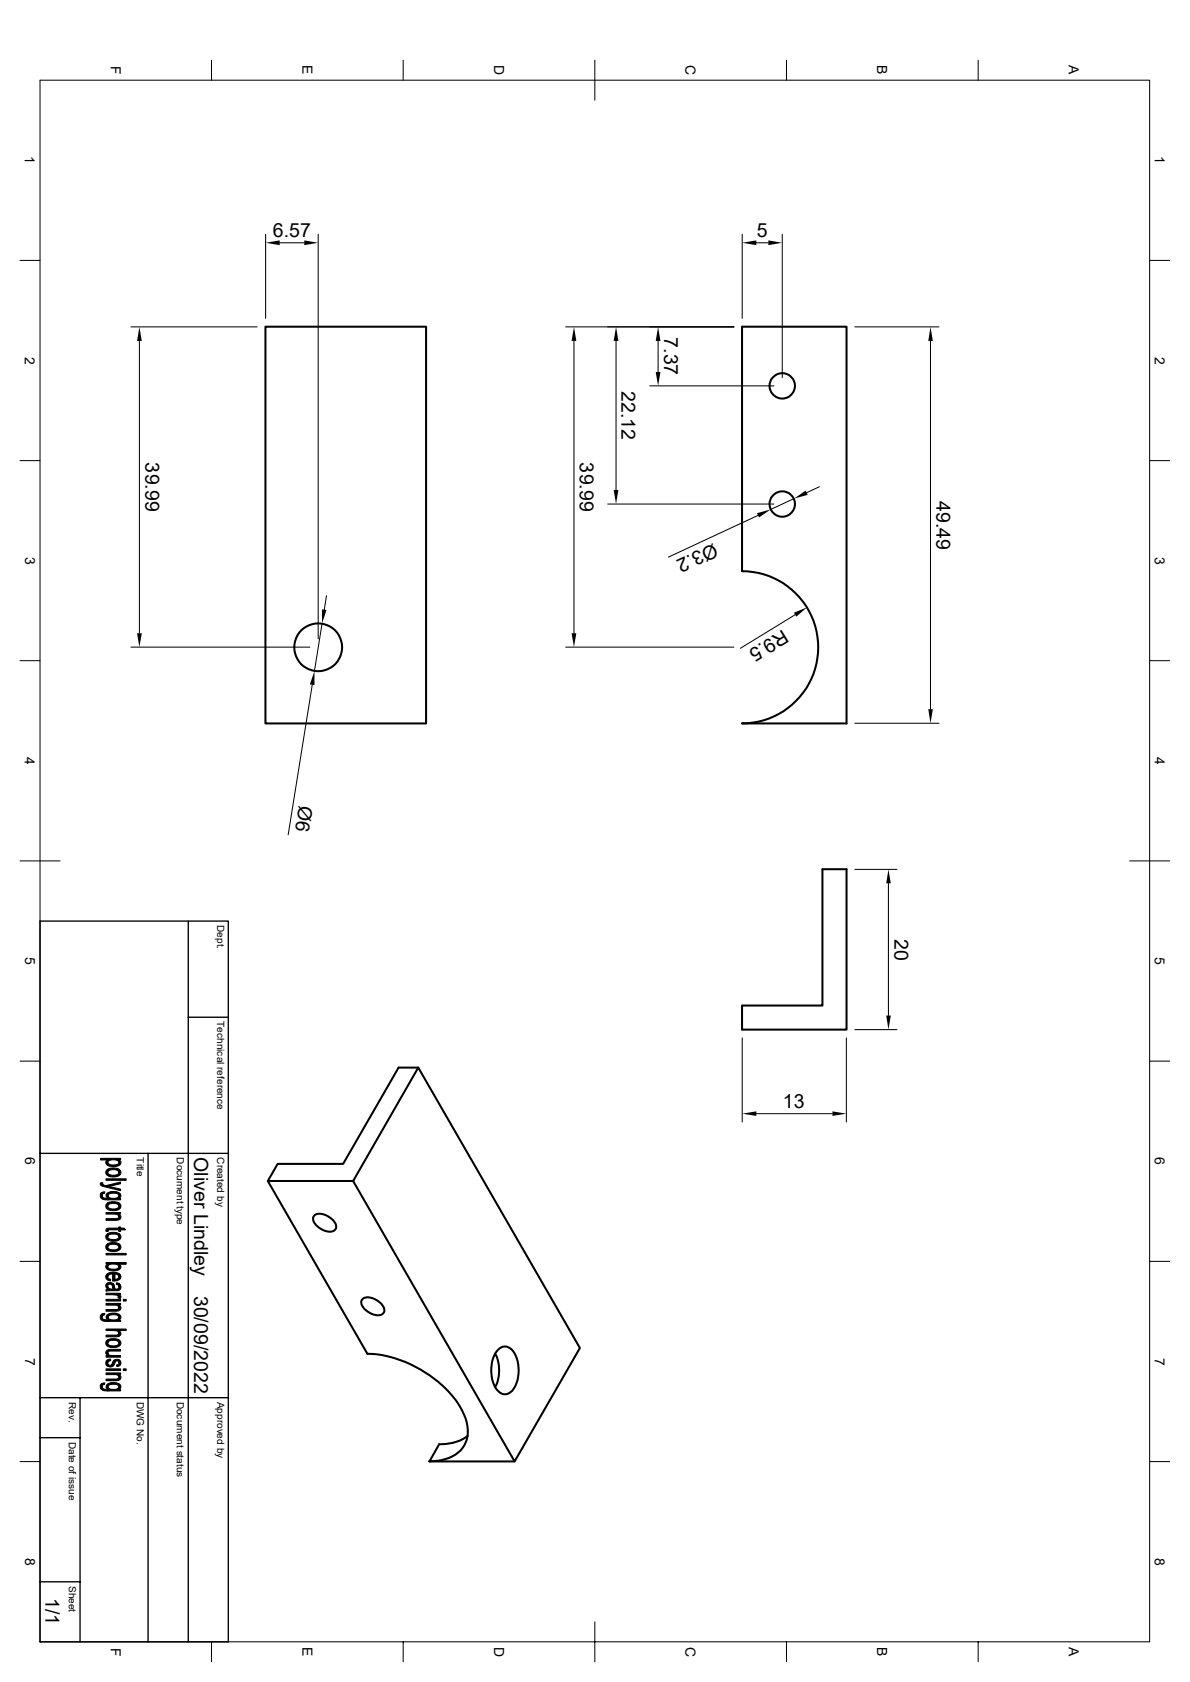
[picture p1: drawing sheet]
<svg xmlns="http://www.w3.org/2000/svg" width="297mm" height="420mm" viewBox="0 0 297 420" stroke-linecap="round" stroke-linejoin="round" font-family="sans-serif">
<g fill="none" stroke="#000" stroke-width=".51">
<path d="M66.3 81.6h40v99h-40zM185.2 81.6h26.1v99h-26.1a19 19 0 0 0 19-19 19 19 0 0 0-19-19zM205.3 217h6v40.1h-26.1v-6h20.1zM104.4 266.6h-4.9l-13.9 24h-16.3l-2.5 4.3 24.9 43.1a29.6 29.6 0 0 1 23.2 13.5 9.6 9.6 0 0 1 1 9.4 9.5 9.5 0 0 1-8.8 4M66.8 294.9h21.3l16.3-28.3 40.3 70-16.3 28.3-40.3-70M78.5 303.5a3.6 3.6 0 0 1 4.3 .9 1.91 1.91 0 0 1 .8 2.7 3.6 3.6 0 0 1-4.4-.9 1.91 1.91 0 0 1-.7-2.7zM90.5 324.4a3.6 3.6 0 0 1 4.3 .8 1.91 1.91 0 0 1 .8 2.8 3.6 3.6 0 0 1-4.3-.9 1.91 1.91 0 0 1-.8-2.7zM123.6 338a9.2 9.2 0 0 1 0 8.4M124.3 337a2.42 2.42 0 0 1 4.1 .9 9 9 0 0 1-.6 9.4 2.33 2.33 0 0 1-3.8-.4 8.7 8.7 0 0 1 .3-9.9zM116.7 358.6a11.7 11.7 0 0 1-7.1 2l-2.4 4.3h21.2"/>
<circle cx="195.2" cy="96.3" r="3.2"/>
<circle cx="195.2" cy="125.8" r="3.2"/>
<circle cx="79.4" cy="161.6" r="6"/>
</g>
<g fill="none" stroke="#000" stroke-width=".25">
<path d="M52.8 15v5M100.6 15v5M148.5 15v10M196.3 15v5M244.1 15v5M10 20h276.9v390h-276.9zM66.3 58.5v21M79.4 58.5v101M185.3 58.5v21M195.2 58.5v35.8M5 65h5M69.8 60.6h6.1"/>
<path d="M188.8 60.6h3M286.9 65h5M32.7 81.6h31.5M34.8 85.1v73M141.2 81.6h42M143.3 85.1v73M153.8 85.1v37.2M162.2 96.4h31M164.3 85.1v7.8M213.4 81.6h21M232.2 85.1v92M5 115h5"/>
<path d="M286.9 115h5M151.7 125.9h41.5M189.2 128.7l-22.4 10.4M198.2 124.5l-5.8 2.7M204.5 121.5l-3.2 1.5M80.4 155.7l-1.9 11.8M81.5 148.8l-.6 3.4M198.5 153.5l-13.7 8.4M5 165h5M32.7 161.6h44.6M77.9 171l-6 37.4M141.2 161.6h42"/>
<path d="M286.9 165h5M213.4 180.6h21M5 215h10M213.4 217.1h10.5M281.9 215h10M221.7 220.6v33M185.3 259.2v21M211.2 259.2v21M213.4 257.1h10.5M5 265h5M188.8 278.1h19M286.9 265h5"/>
<path d="M5 315h5M286.9 315h5M5 365h5M286.9 365h5M52.8 410v5M100.6 410v5M148.5 405v10M196.3 410v5M244.1 410v5"/>
</g>
<path d="M10 230h47v180h-47zM47 230v180M47 254h10M10 288h47M37 288v122M10 359h10M10 349h47M20 349v61M10 395h10" fill="none" stroke="#000" stroke-width=".34"/>
<g fill="#000" stroke="#000" stroke-width=".25">
<path d="M25.1 295.4l.6-.1-.1 .9-.5-.2z" fill-rule="evenodd"/>
<path d="M25.5 297.7l.7-.1-.1 .4-.4 .1-.2 .4z" fill-rule="evenodd"/>
<path d="M26.5 294.3h5v.4h-5z" fill-rule="evenodd"/>
<path d="M26.6 289.8l.2-.2v1.4l-.4-.7z" fill-rule="evenodd"/>
<path d="M25.1 298l.4-.3v.8a1.09 1.09 0 0 0 1.5 .7v.4a1.43 1.43 0 0 1-2-1.1z" fill-rule="evenodd"/>
<path d="M29.7 298.6v.6z" fill-rule="evenodd"/>
<path d="M26.9 292l.7-.3h1.6l.5 .2v.9a1.71 1.71 0 0 0-2.4-.6l-.4 .6z" fill-rule="evenodd"/>
<path d="M29.6 289.6l.1 .7z" fill-rule="evenodd"/>
<path d="M25.1 289.2h5v.4h-.5v.4a2.22 2.22 0 0 0-2.7 .1l-.1 .9v-1.4h-1.7z" fill-rule="evenodd"/>
<path d="M26.5 296l3.6-.9v.5l-2.9 .6z" fill-rule="evenodd"/>
<path d="M25.6 295.5l.4 .5 4.1 .9v.4l-4.5-1.1z" fill-rule="evenodd"/>
<path d="M27 298.6a1.88 1.88 0 0 0 2.6 .2l.1-.1v.5h.4v.4h-3.1z" fill-rule="evenodd"/>
<path d="M26.9 290.2a1.92 1.92 0 0 0 2.4 .5l.4-.3 .1-.7a.8 .8 0 0 1 .3 .9 .8 .8 0 0 1-.8 .6l-1.4 .1-.8-.2-.3-.1z" fill-rule="evenodd"/>
<path d="M26.6 292.1l.3-.1v.8a1.86 1.86 0 0 0 2.7 .2l.1-1.1a1.06 1.06 0 0 1 .3 1.4 1.06 1.06 0 0 1-1.2 .5 1.82 1.82 0 0 1-2.4-1z" fill-rule="evenodd"/>
<path d="M26.5 298.2a2.6 2.6 0 0 1 3.6 .1v.6l-.4 .3v-.6a1.82 1.82 0 0 0-2.5-.4l-.2 .4v1v-.4l-.5-.5z" fill-rule="evenodd"/>
<path d="M26.5 313h5v.4h-5z" fill-rule="evenodd"/>
<path d="M26.8 315.7l.1 .6z" fill-rule="evenodd"/>
<path d="M26.5 306.9l.5-.2v.8h-.5z" fill-rule="evenodd"/>
<path d="M26.7 318.1l.2-.1v1l.7 .4v.5a1.04 1.04 0 0 1-1.1-.6 1.04 1.04 0 0 1 .2-1.2z" fill-rule="evenodd"/>
<path d="M29.6 303.1v.7z" fill-rule="evenodd"/>
<path d="M26.9 300.4l1-.3h1.3l.5 .3v.8a1.76 1.76 0 0 0-2.4-.6l-.4 .6z" fill-rule="evenodd"/>
<path d="M26.9 308l.9-.3 1.2 .1 .7 .2v.8a1.79 1.79 0 0 0-2.6-.4l-.2 .4z" fill-rule="evenodd"/>
<path d="M26.9 310.6l1-.3h1.3l.5 .3v.8a1.71 1.71 0 0 0-2.4-.6l-.4 .6z" fill-rule="evenodd"/>
<path d="M26.9 318l.8-.3 1.4 .1 .6 .2v.8l-.4-.5-.7-.2v1.8h-.5v-1.8l-.9 .2-.3 .5z" fill-rule="evenodd"/>
<path d="M26.5 302.8h3.6v.3h-.5v.4l-.6-.3-2.5-.1z" fill-rule="evenodd"/>
<path d="M26.6 300.6l.3-.2v.8a1.73 1.73 0 0 0 2.4 .5l.4-.4v-.9a1.01 1.01 0 0 1 .4 1.1 1.01 1.01 0 0 1-1.1 .7l-.2 .1a1.88 1.88 0 0 1-2.4-1.1z" fill-rule="evenodd"/>
<path d="M26.5 304.3l2.9-.1 .2-.3 .1-.7a.8 .8 0 0 1 .4 1 .8 .8 0 0 1-1 .5h-2.6z" fill-rule="evenodd"/>
<path d="M26.7 308.1l.2-.1v.8a1.65 1.65 0 0 0 2.1 .7l.7-.6v-.9a1.01 1.01 0 0 1 .4 1.2 1.01 1.01 0 0 1-1.1 .7h-.4a1.79 1.79 0 0 1-2.2-1.1z" fill-rule="evenodd"/>
<path d="M26.6 310.8l.3-.2v.8a1.86 1.86 0 0 0 2.7 .3l.1-1.1a1.01 1.01 0 0 1 .4 1.1 1.01 1.01 0 0 1-1.1 .7l-.2 .1a1.82 1.82 0 0 1-2.4-1.1z" fill-rule="evenodd"/>
<path d="M26.5 315.9l.3-.2 .1 .6a1.92 1.92 0 0 0 2.8 .1v-.7a.83 .83 0 0 1 .4 1 .83 .83 0 0 1-.9 .5l-1 .1a1.33 1.33 0 0 1-1.7-1.3z" fill-rule="evenodd"/>
<path d="M28.6 318.1v1.3h.2l.8-.3 .1-1.1a.99 .99 0 0 1 .4 1.2 .99 .99 0 0 1-1.1 .6l-.4 .1z" fill-rule="evenodd"/>
<path d="M27 306.7h2.6v-.3h.5v.3h.9l.4 .4h-1.3v.4h-.5v-.4h-2.4l-.2 .2z" fill-rule="evenodd"/>
<path d="M26.5 315.3h5v.4h-1.8v.6a1.78 1.78 0 0 0-2.3-.5l-.5 .3v-.5h-.4z" fill-rule="evenodd"/>
<path d="M25.5 328.1l.7-.1-.1 .3-.4 .2-.2 .4z" fill-rule="evenodd"/>
<path d="M26.9 321.1v.8z" fill-rule="evenodd"/>
<path d="M25.1 328.3l.4-.2v.8a1.09 1.09 0 0 0 1.5 .7v.3a1.47 1.47 0 0 1-2-.9z" fill-rule="evenodd"/>
<path d="M26.9 337.8l.1 .7z" fill-rule="evenodd"/>
<path d="M26.9 339.6l.7-.3v.4l-.6 .3-.1 .4z" fill-rule="evenodd"/>
<path d="M26.6 320.5a1.43 1.43 0 0 1 1.7 .1v1.2a1.24 1.24 0 0 0-.9-1.1l-.5 .2-.1 1a.94 .94 0 0 1-.2-1.4z" fill-rule="evenodd"/>
<path d="M26.5 333.4h2.6l.4-.2 .1-.3v.8l-.2 .1h-2.9z" fill-rule="evenodd"/>
<path d="M29.6 325.8v.7z" fill-rule="evenodd"/>
<path d="M29.7 328.9v.7z" fill-rule="evenodd"/>
<path d="M29.1 320.3l.6 .2v.8l-.2-.5-.5-.1z" fill-rule="evenodd"/>
<path d="M26.9 334.6l.9-.3 1.6 .1 .3 .2v.8a1.79 1.79 0 0 0-2.6-.5l-.2 .5z" fill-rule="evenodd"/>
<path d="M26.7 339.6h.2v.8a.62 .62 0 0 0 .7 .5 .62 .62 0 0 0 .5-.8 1.14 1.14 0 0 1 1.6-.6v.8a.51 .51 0 0 0-.6-.5 .51 .51 0 0 0-.4 .6 1.1 1.1 0 0 1-1.5 .9 1.1 1.1 0 0 1-.5-1.7z" fill-rule="evenodd"/>
<path d="M26.5 322.9h3.6v.4h-.6v.5l-.2-.3-.5-.2h-2.3z" fill-rule="evenodd"/>
<path d="M26.5 325.5h3.6v.3h-.5v.5l-.7-.4h-2.4z" fill-rule="evenodd"/>
<path d="M27 328.9a1.76 1.76 0 0 0 2.4 .4l.3-.3v.6h.4v.3h-3.1z" fill-rule="evenodd"/>
<path d="M26.5 337.4l1-.5h2.6v.5h-2.9l-.3 .4v.7l-.5-.6z" fill-rule="evenodd"/>
<path d="M26.5 338.5h.5l.1-.3 .6 .3h2.4v.4h-3.6z" fill-rule="evenodd"/>
<path d="M26.5 324.4h3.6v.5h-3.6z" fill-rule="evenodd"/>
<path d="M26.9 321.4l.5 .4 .9 .1v-1.3l.2 .4a.63 .63 0 0 0 .3 .8 .63 .63 0 0 0 .8-.2l.1-1.1a1.01 1.01 0 0 1 .4 1.3 1.01 1.01 0 0 1-1.3 .5l-2.3 .1v-.4l.4-.1z" fill-rule="evenodd"/>
<path d="M29.5 323.3l.4 .2a.43 .43 0 0 1 .3 .3 .43 .43 0 0 1-.2 .4l-.6-.1z" fill-rule="evenodd"/>
<path d="M26.5 327l2.9-.1 .2-.3 .1-.7a.82 .82 0 0 1 .4 1 .82 .82 0 0 1-1 .5h-2.6z" fill-rule="evenodd"/>
<path d="M26.8 328.3l1.2-.4a1.75 1.75 0 0 1 2.2 1.1l-.5 .6v-.7a1.88 1.88 0 0 0-2.6-.2l-.1 1.2v-.3a.72 .72 0 0 1-.5-.6 .72 .72 0 0 1 .3-.7z" fill-rule="evenodd"/>
<path d="M29.7 332.2a.75 .75 0 0 1 .5 .8 .75 .75 0 0 1-.6 .7z" fill-rule="evenodd"/>
<path d="M26.5 334.9l.4-.3v.8a1.65 1.65 0 0 0 2.1 .6l.7-.5v-.9a1.02 1.02 0 0 1 .4 1.2 1.02 1.02 0 0 1-1.2 .6 1.91 1.91 0 0 1-2.5-1z" fill-rule="evenodd"/>
<path d="M26.5 331.9h5v.3h-1.8l-.1 1.5v-1l-.3-.3-2.8-.2z" fill-rule="evenodd"/>
<path d="M30.8 324.4h.7v.5h-.7z" fill-rule="evenodd"/>
<path d="M25.5 345.4l.7-.1-.1 .4-.4 .1-.2 .4z" fill-rule="evenodd"/>
<path d="M25.1 345.7l.4-.3v.8a1.09 1.09 0 0 0 1.5 .7v.4a1.43 1.43 0 0 1-2-1.1z" fill-rule="evenodd"/>
<path d="M29.6 343.2v.7z" fill-rule="evenodd"/>
<path d="M29.7 346.3v.6z" fill-rule="evenodd"/>
<path d="M26.5 342.8h3.6v.4h-.5v.4l-.7-.4h-2.4z" fill-rule="evenodd"/>
<path d="M27 346.3a1.88 1.88 0 0 0 2.6 .2l.1-.1v.5h.4v.4h-3.1z" fill-rule="evenodd"/>
<path d="M26.5 341.8h3.6v.4h-3.6z" fill-rule="evenodd"/>
<path d="M29.7 339.5a.93 .93 0 0 1 .4 1.1 .93 .93 0 0 1-.9 .6l-.1-.4 .4-.1 .2-.3z" fill-rule="evenodd"/>
<path d="M26.5 344.3h2.9l.2-.3 .1-.8a.82 .82 0 0 1 .4 1.1 .82 .82 0 0 1-1 .5h-2.6z" fill-rule="evenodd"/>
<path d="M26.8 345.7l.8-.4 .7-.1a1.36 1.36 0 0 1 1.8 1.3l-.4 .4v-.6a1.82 1.82 0 0 0-2.5-.4l-.2 .4v1v-.4a.72 .72 0 0 1-.5-.5 .72 .72 0 0 1 .3-.7z" fill-rule="evenodd"/>
<path d="M30.8 341.8h.7v.4h-.7z" fill-rule="evenodd"/>
</g>
<g fill="#000">
<path d="M66.3 60.6l3.5-.6v1.2zM75.9 60l3.5 .6-3.5 .6zM185.3 60.6l3.5-.6v1.2zM191.8 60l3.4 .6-3.4 .6zM34.8 81.6l.6 3.5h-1.2zM143.3 81.6l.5 3.5h-1.1zM153.8 81.6l.5 3.5h-1.1zM163.7 92.9h1.1l-.5 3.5zM164.3 81.6l.5 3.5h-1.1zM232.2 81.6l.6 3.5h-1.1zM153.2 122.3h1.1l-.5 3.6zM188.9 128.1l3.5-.9-3 2z"/>
<path d="M198.2 124.5l2.9-2 .5 1.1zM34.2 158.1h1.2l-.6 3.5zM80.3 152.1l1.2 .2-1.1 3.4zM142.7 158.1h1.1l-.5 3.5zM198.2 153l3.3-1.4-2.7 2.4zM78.5 167.5v3.6l-1.2-.2zM231.7 177.1h1.1l-.6 3.5zM221.7 217.1l.6 3.5h-1.1zM221.2 253.6h1.1l-.6 3.5zM185.3 278.1l3.5-.6v1.1zM207.8 277.5l3.4 .6-3.4 .5z"/>
</g>
<g font-size="4.9">
<text x="68.1" y="59.1">6.57</text>
<text x="188.9" y="59.1">5</text>
<text x="165.7" y="84.2" transform="rotate(90 165.7 84.2)">7.37</text>
<text x="155.2" y="97.7" transform="rotate(90 155.2 97.7)">22.12</text>
<text x="36.3" y="115.5" transform="rotate(90 36.3 115.5)">39.99</text>
<text x="144.7" y="115.5" transform="rotate(90 144.7 115.5)">39.99</text>
<text x="233.7" y="125.1" transform="rotate(90 233.7 125.1)">49.49</text>
<text x="178.1" y="135.6" transform="rotate(155 178.1 135.6)">Ø3.2</text>
<text x="195.4" y="157.1" transform="rotate(148 195.4 157.1)">R9.5</text>
<text x="74.7" y="201.1" transform="rotate(99 74.7 201.1)">Ø6</text>
<text x="223.2" y="234.4" transform="rotate(90 223.2 234.4)">20</text>
<text x="195.4" y="276.6">13</text>
<text x="48.5" y="289" transform="rotate(90 48.5 289)">Oliver Lindley</text>
<text x="48.5" y="323.5" transform="rotate(90 48.5 323.5)">30/09/2022</text>
<text x="11.3" y="399.1" transform="rotate(90 11.3 399.1)">1/1</text>
</g>
<g font-size="3.5">
<text x="27.6" y="16.4" transform="rotate(90 27.6 16.4)">F</text>
<text x="75.5" y="16.3" transform="rotate(90 75.5 16.3)">E</text>
<text x="123.3" y="16.3" transform="rotate(90 123.3 16.3)">D</text>
<text x="171.1" y="16.3" transform="rotate(90 171.1 16.3)">C</text>
<text x="218.9" y="16.3" transform="rotate(90 218.9 16.3)">B</text>
<text x="266.8" y="16.3" transform="rotate(90 266.8 16.3)">A</text>
<text x="6.2" y="39" transform="rotate(90 6.2 39)">1</text>
<text x="288.2" y="39" transform="rotate(90 288.2 39)">1</text>
<text x="6.2" y="89" transform="rotate(90 6.2 89)">2</text>
<text x="288.2" y="89" transform="rotate(90 288.2 89)">2</text>
<text x="6.3" y="139" transform="rotate(90 6.3 139)">3</text>
<text x="288.2" y="139" transform="rotate(90 288.2 139)">3</text>
<text x="6.2" y="189" transform="rotate(90 6.2 189)">4</text>
<text x="288.2" y="189" transform="rotate(90 288.2 189)">4</text>
<text x="6.3" y="239" transform="rotate(90 6.3 239)">5</text>
<text x="288.2" y="239" transform="rotate(90 288.2 239)">5</text>
<text x="6.3" y="289" transform="rotate(90 6.3 289)">6</text>
<text x="288.2" y="289" transform="rotate(90 288.2 289)">6</text>
<text x="6.3" y="339" transform="rotate(90 6.3 339)">7</text>
<text x="288.2" y="339" transform="rotate(90 288.2 339)">7</text>
<text x="6.3" y="389" transform="rotate(90 6.3 389)">8</text>
<text x="288.2" y="389" transform="rotate(90 288.2 389)">8</text>
<text x="27.6" y="411.4" transform="rotate(90 27.6 411.4)">F</text>
<text x="75.5" y="411.3" transform="rotate(90 75.5 411.3)">E</text>
<text x="123.3" y="411.2" transform="rotate(90 123.3 411.2)">D</text>
<text x="171.1" y="411.2" transform="rotate(90 171.1 411.2)">C</text>
<text x="218.9" y="411.3" transform="rotate(90 218.9 411.3)">B</text>
<text x="266.8" y="411.3" transform="rotate(90 266.8 411.3)">A</text>
</g>
<g font-size="2.5">
<text x="54.2" y="231" transform="rotate(90 54.2 231)">Dept.</text>
<text x="54.2" y="255" transform="rotate(90 54.2 255)">Technical reference</text>
<text x="34.2" y="289" transform="rotate(90 34.2 289)">Title</text>
<text x="44.2" y="289" transform="rotate(90 44.2 289)">Document type</text>
<text x="54.2" y="289" transform="rotate(90 54.2 289)">Created by</text>
<text x="17.2" y="350" transform="rotate(90 17.2 350)">Rev.</text>
<text x="34.2" y="350" transform="rotate(90 34.2 350)">DWG No.</text>
<text x="44.2" y="350" transform="rotate(90 44.2 350)">Document status</text>
<text x="54.2" y="350" transform="rotate(90 54.2 350)">Approved by</text>
<text x="17.2" y="360" transform="rotate(90 17.2 360)">Date of issue</text>
<text x="17.2" y="396" transform="rotate(90 17.2 396)">Sheet</text>
</g>
</svg>
